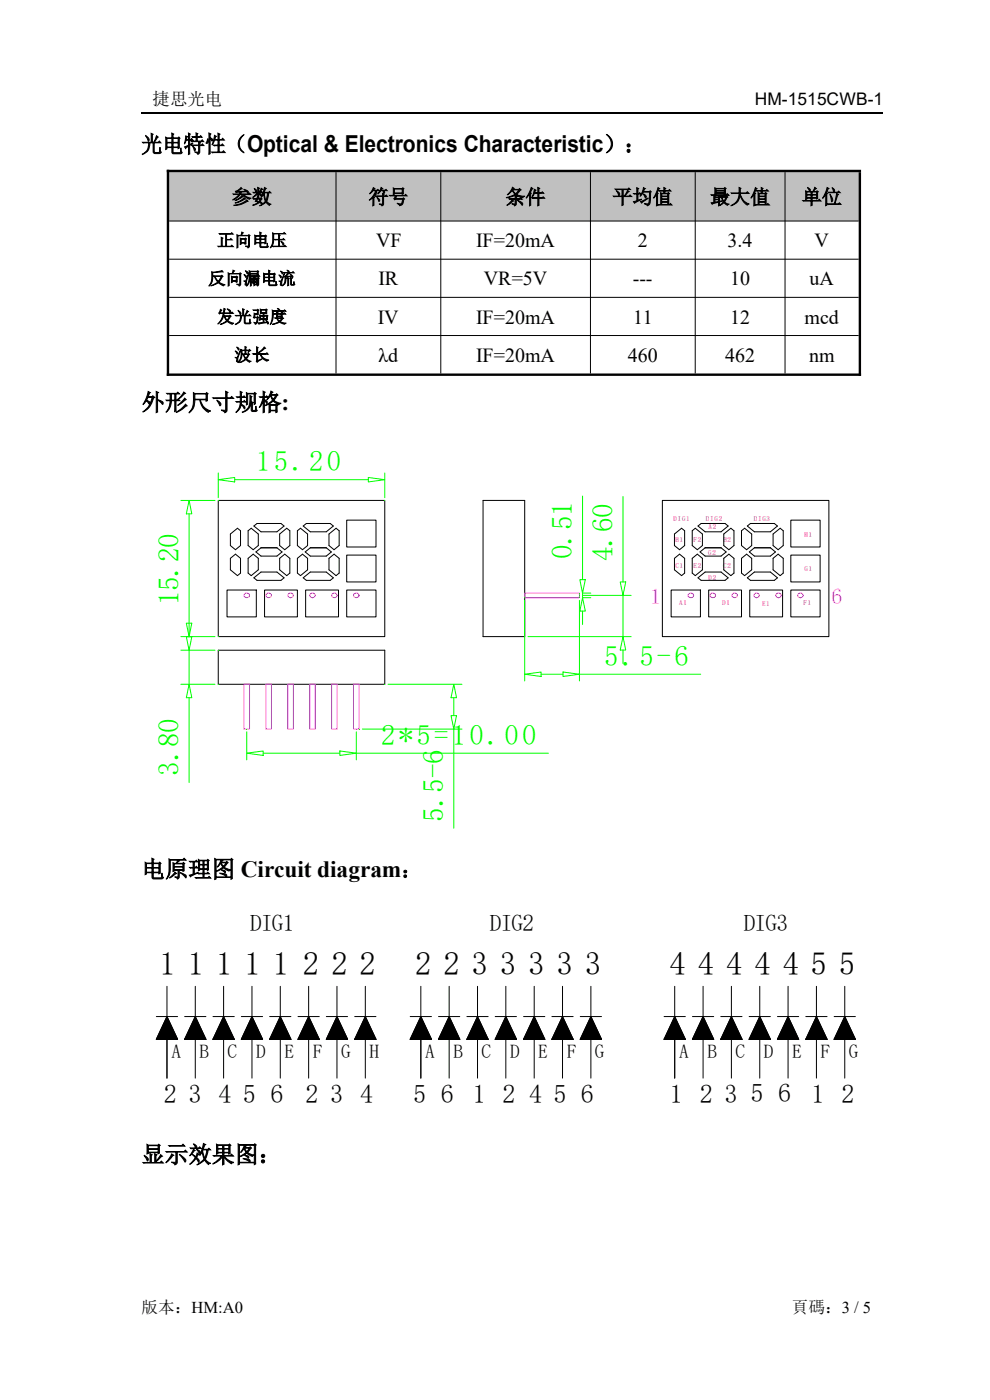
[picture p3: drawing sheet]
<svg xmlns="http://www.w3.org/2000/svg" width="210mm" height="297mm" viewBox="0 0 210 297" stroke-linecap="round" stroke-linejoin="round" font-family="sans-serif">
<path d="M30 23.9h157.3" fill="none" stroke="#000" stroke-width=".25"/>
<g fill="#c0c0c0">
<path d="M35.9 36.5h35.4v10.4h-35.4z" fill-rule="evenodd"/>
<path d="M71.3 36.5h22.2v10.4h-22.2z" fill-rule="evenodd"/>
<path d="M93.5 36.5h31.8v10.4h-31.8z" fill-rule="evenodd"/>
<path d="M125.3 36.5h22.2v10.4h-22.2z" fill-rule="evenodd"/>
<path d="M147.5 36.5h19v10.4h-19z" fill-rule="evenodd"/>
<path d="M166.5 36.5h15.7v10.4h-15.7z" fill-rule="evenodd"/>
</g>
<path d="M35.4 36.3h147.3M35.6 36v43.7M182.4 36.5v43.2M35.4 79.5h147.3" fill="none" stroke="#000" stroke-width=".51"/>
<g fill="none" stroke="#000" stroke-width=".21">
<path d="M71.3 36.5v42.7M93.5 36.5v42.7M125.3 36.5v42.7M147.5 36.5v42.7M166.5 36.5v42.7M35.9 46.9h146.2M35.9 55h146.2M35.9 63.1h146.2M35.9 71.2h146.2M46.3 106.2h35.3v28.9h-35.3zM48.9 113.3l1.5-1.2 .6 .5v3.1l-1 .9-1.1-.9zM48.9 118.4l1.1-.8 1 .8v3.2l-.6 .5-1.5-1.2z"/>
<path d="M52.6 112.6l.7-.5 1.5 1.2v2.4l-1.1 .9-1.1-.9zM52.6 118.4l1.1-.8 1.1 .8v2.5l-1.5 1.2-.7-.5zM53.9 111.6l.6-.5h5.1l.7 .5-1.6 1.2h-3.3zM54.3 117.1l1.1-.9h3.3l1.1 .9-1.1 .9h-3.3zM59.3 113.3l1.5-1.2 .7 .5v3.1l-1.1 .9-1.1-.9zM59.3 118.4l1.1-.8 1.1 .8v3.2l-.7 .5-1.5-1.2zM63.1 112.6l.6-.5 1.5 1.2v2.4l-1 .9-1.1-.9zM63.1 118.4l1.1-.8 1 .8v2.5l-1.5 1.2-.6-.5zM64.3 111.6l.7-.5h5.1l.6 .5-1.5 1.2h-3.4zM64.7 117.1l1.1-.9h3.4l1.1 .9-1.1 .9h-3.4zM69.8 113.3l1.5-1.2 .6 .5v3.1l-1 .9-1.1-.9zM69.8 118.4l1.1-.8 1 .8v3.2l-.6 .5-1.5-1.2z"/>
<path d="M73.5 117.8h6.3v5.7h-6.3zM73.5 110.3h6.3v5.7h-6.3zM102.5 106.2h8.8v28.9h-8.8zM140.5 106.2h35.3v28.9h-35.3zM143.1 113.3l1.5-1.2 .6 .5v3.1l-1 .9-1.1-.9zM143.1 118.4l1.1-.8 1 .8v3.2l-.6 .5-1.5-1.2zM146.8 112.6l.7-.5 1.5 1.2v2.4l-1.1 .9-1.1-.9zM146.8 118.4l1.1-.8 1.1 .8v2.5l-1.5 1.2-.7-.5zM148.1 111.6l.6-.5h5.1l.7 .5-1.5 1.2h-3.4zM148.5 117.1l1.1-.9h3.4l1 .9-1 .9h-3.4zM153.5 113.3l1.5-1.2 .7 .5v3.1l-1.1 .9-1.1-.9zM153.5 118.4l1.1-.8 1.1 .8v3.2l-.7 .5-1.5-1.2z"/>
<path d="M157.3 112.6l.7-.5 1.5 1.2v2.4l-1.1 .9-1.1-.9zM157.3 118.4l1.1-.8 1.1 .8v2.5l-1.5 1.2-.7-.5zM158.5 111.6l.7-.5h5.1l.6 .5-1.5 1.2h-3.4zM159 117.1l1-.9h3.4l1.1 .9-1.1 .9h-3.4zM164 113.3l1.5-1.2 .6 .5v3.1l-1 .9-1.1-.9zM164 118.4l1.1-.8 1 .8v3.2l-.6 .5-1.5-1.2zM167.8 117.8h6.2v5.7h-6.2zM167.8 110.3h6.2v5.7h-6.2zM46.3 137.9h35.3v7.3h-35.3zM48.2 125.2h6.2v5.7h-6.2zM53.9 122.6l1.5-1.2h3.3l1.6 1.2-.7 .5h-5.1zM56.1 125.2h7v5.7h-7z"/>
<path d="M64.3 122.6l1.5-1.2h3.4l1.5 1.2-.6 .5h-5.1zM64.8 125.2h7v5.7h-7zM73.5 125.2h6.3v5.7h-6.3zM142.4 125.2h6.2v5.7h-6.2zM148.1 122.6l1.5-1.2h3.4l1.5 1.2-.7 .5h-5.1zM150.3 125.2h7v5.7h-7zM158.5 122.6l1.5-1.2h3.4l1.5 1.2-.6 .5h-5.1zM159 125.2h7v5.7h-7zM167.8 125.2h6.2v5.7h-6.2z"/>
</g>
<g fill="none" stroke="#f0f" stroke-width=".21">
<circle cx="52.4" cy="126.3" r=".56"/>
<circle cx="61.7" cy="126.3" r=".56"/>
<circle cx="66.3" cy="126.3" r=".55"/>
</g>
<path d="M46.3 100.3v5.3M49.8 101.8h28.3M81.6 100.3v5.3" fill="none" stroke="#0f0" stroke-width=".21"/>
<path d="M38.4 106.2h7.2M40.1 109v23.2M46.3 101.8l3.5-.5v.9zM78.1 101.3l3.5 .5-3.5 .4zM38.4 135.1h7.2" fill="none" stroke="#0f0" stroke-width=".21"/>
<path d="M40.1 106.2l.6 2.8h-1.2zM38.4 137.9h7.2M39.5 132.2h1.2l-.6 2.9zM40.1 132.2v2.9M40.1 137.9v7.3M38.4 145.2h7.2M40.1 148v18" fill="none" stroke="#0f0" stroke-width=".21"/>
<path d="M111.3 125.8h11.6v1h-11.6zM51.7 145.2h1.2v9.5h-1.2zM56.4 145.2h1.2v9.5h-1.2zM61 145.2h1.2v9.5h-1.2zM65.7 145.2h1.2v9.5h-1.2z" fill="none" stroke="#f0f" stroke-width=".21"/>
<path d="M39.5 135.1h1.2l-.6 2.8zM40.1 145.2l.6 2.8h-1.2zM52.3 155.2v6M55.8 159.8h16.3M75.6 155.2v6M75.6 159.8h40.7" fill="none" stroke="#0f0" stroke-width=".21"/>
<path d="M123.6 105.2v17.8M123.6 125.8v1M123.6 129.6v2.9M123.6 126.8h1.7M123.6 125.8h1.7M52.3 159.8l3.5-.5v1zM72.1 159.3l3.5 .5-3.5 .5z" fill="none" stroke="#0f0" stroke-width=".21"/>
<g fill="none" stroke="#f0f" stroke-width=".21">
<path d="M70.3 145.2h1.2v9.5h-1.2zM75 145.2h1.2v9.5h-1.2z"/>
<circle cx="57" cy="126.3" r=".56"/>
<circle cx="71" cy="126.3" r=".55"/>
<circle cx="75.6" cy="126.3" r=".56"/>
</g>
<path d="M132.2 105.3v18.2M112 135.1h21.9M123 123h1.2l-.6 2.8zM123.6 126.8l.6 2.8h-1.2zM123.6 126.3h10.3M132.2 126.3v8.8M132.2 137.9v2.9" fill="none" stroke="#0f0" stroke-width=".21"/>
<path d="M111.3 127.4v17.1M122.9 127.4v17.1M131.6 123.5h1.1l-.5 2.8zM132.2 135.1l.5 2.8h-1.1zM114.8 143h4.6M122.9 143h25.7" fill="none" stroke="#0f0" stroke-width=".21"/>
<g fill="none" stroke="#f0f" stroke-width=".21">
<circle cx="146.6" cy="126.3" r=".56"/>
<circle cx="151.2" cy="126.3" r=".56"/>
<circle cx="155.9" cy="126.3" r=".55"/>
<circle cx="160.5" cy="126.3" r=".55"/>
<circle cx="165.2" cy="126.3" r=".56"/>
<circle cx="169.8" cy="126.3" r=".56"/>
</g>
<path d="M76.9 154.7h21.1M82.3 145.2h15.7M96.3 148v3.8M96.3 154.7v21M111.3 143l3.5-.4v.9zM119.4 142.6l3.5 .4-3.5 .5z" fill="none" stroke="#0f0" stroke-width=".21"/>
<path d="M95.7 151.8h1.1l-.5 2.9zM96.3 145.2l.5 2.8h-1.1z" fill="none" stroke="#0f0" stroke-width=".21"/>
<g fill="#000">
<path d="M35.4 215.7l2.3 4.8h-4.5zM41.4 215.7l2.3 4.8h-4.5zM47.4 215.7l2.3 4.8h-4.5zM53.4 215.7l2.3 4.8h-4.5zM59.5 215.7l2.2 4.8h-4.5zM65.5 215.7l2.2 4.8h-4.5zM71.5 215.7l2.2 4.8h-4.5zM77.5 215.7l2.3 4.8h-4.6zM89.3 215.7l2.2 4.8h-4.5zM95.3 215.7l2.2 4.8h-4.5zM101.3 215.7l2.3 4.8h-4.6zM107.3 215.7l2.3 4.8h-4.6z"/>
<path d="M113.3 215.7l2.3 4.8h-4.5zM119.3 215.7l2.3 4.8h-4.5zM125.3 215.7l2.3 4.8h-4.5zM143.1 215.7l2.3 4.8h-4.5zM149.1 215.7l2.3 4.8h-4.5zM155.2 215.7l2.2 4.8h-4.5zM161.2 215.7l2.2 4.8h-4.5zM167.2 215.7l2.2 4.8h-4.5zM173.2 215.7l2.2 4.8h-4.5zM179.2 215.7l2.3 4.8h-4.6z"/>
</g>
<g fill="none" stroke="#000" stroke-width=".21">
<path d="M33.2 215.7h4.5M35.4 215.7l2.3 4.8h-4.5zM35.4 215.7l2.3 4.8h-4.5M35.4 215.7l-2.2 4.8M35.4 209.2v6.5M39.2 215.7h4.5M41.4 215.7l2.3 4.8h-4.5zM41.4 215.7l2.3 4.8h-4.5M41.4 215.7l-2.2 4.8M41.4 209.2v6.5M45.2 215.7h4.5M47.4 215.7l2.3 4.8h-4.5z"/>
<path d="M47.4 215.7l2.3 4.8h-4.5M47.4 215.7l-2.2 4.8M47.4 209.2v6.5M51.2 215.7h4.5M53.4 215.7l2.3 4.8h-4.5zM53.4 215.7l2.3 4.8h-4.5M53.4 215.7l-2.2 4.8M53.4 209.2v6.5M57.2 215.7h4.5M59.5 215.7l2.2 4.8h-4.5zM59.5 215.7l2.2 4.8h-4.5M59.5 215.7l-2.3 4.8"/>
<path d="M59.5 209.2v6.5M63.2 215.7h4.5M65.5 215.7l2.2 4.8h-4.5zM65.5 215.7l2.2 4.8h-4.5M65.5 215.7l-2.3 4.8M65.5 209.2v6.5M69.2 215.7h4.5M71.5 215.7l2.2 4.8h-4.5zM71.5 215.7l2.2 4.8h-4.5M71.5 215.7l-2.3 4.8M71.5 209.2v6.5M75.2 215.7h4.6"/>
<path d="M77.5 215.7l2.3 4.8h-4.6zM77.5 215.7l2.3 4.8h-4.6M77.5 215.7l-2.3 4.8M77.5 209.2v6.5M87 215.7h4.5M89.3 215.7l2.2 4.8h-4.5zM89.3 215.7l2.2 4.8h-4.5M89.3 215.7l-2.3 4.8M89.3 209.2v6.5M93 215.7h4.5M95.3 215.7l2.2 4.8h-4.5zM95.3 215.7l2.2 4.8h-4.5"/>
<path d="M95.3 215.7l-2.3 4.8M95.3 209.2v6.5M99 215.7h4.6M101.3 215.7l2.3 4.8h-4.6zM101.3 215.7l2.3 4.8h-4.6M101.3 215.7l-2.3 4.8M101.3 209.2v6.5M105 215.7h4.6M107.3 215.7l2.3 4.8h-4.6zM107.3 215.7l2.3 4.8h-4.6M107.3 215.7l-2.3 4.8M107.3 209.2v6.5"/>
<path d="M111.1 215.7h4.5M113.3 215.7l2.3 4.8h-4.5zM113.3 215.7l2.3 4.8h-4.5M113.3 215.7l-2.2 4.8M113.3 209.2v6.5M117.1 215.7h4.5M119.3 215.7l2.3 4.8h-4.5zM119.3 215.7l2.3 4.8h-4.5M119.3 215.7l-2.2 4.8M119.3 209.2v6.5M123.1 215.7h4.5M125.3 215.7l2.3 4.8h-4.5z"/>
<path d="M125.3 215.7l2.3 4.8h-4.5M125.3 215.7l-2.2 4.8M125.3 209.2v6.5M140.9 215.7h4.5M143.1 215.7l2.3 4.8h-4.5zM143.1 215.7l2.3 4.8h-4.5M143.1 215.7l-2.2 4.8M143.1 209.2v6.5M146.9 215.7h4.5M149.1 215.7l2.3 4.8h-4.5zM149.1 215.7l2.3 4.8h-4.5M149.1 215.7l-2.2 4.8"/>
<path d="M149.1 209.2v6.5M152.9 215.7h4.5M155.2 215.7l2.2 4.8h-4.5zM155.2 215.7l2.2 4.8h-4.5M155.2 215.7l-2.3 4.8M155.2 209.2v6.5M158.9 215.7h4.5M161.2 215.7l2.2 4.8h-4.5zM161.2 215.7l2.2 4.8h-4.5M161.2 215.7l-2.3 4.8M161.2 209.2v6.5M164.9 215.7h4.5"/>
<path d="M167.2 215.7l2.2 4.8h-4.5zM167.2 215.7l2.2 4.8h-4.5M167.2 215.7l-2.3 4.8M167.2 209.2v6.5M170.9 215.7h4.5M173.2 215.7l2.2 4.8h-4.5zM173.2 215.7l2.2 4.8h-4.5M173.2 215.7l-2.3 4.8M173.2 209.2v6.5M176.9 215.7h4.6M179.2 215.7l2.3 4.8h-4.6zM179.2 215.7l2.3 4.8h-4.6"/>
<path d="M179.2 215.7l-2.3 4.8M179.2 209.2v6.5M33.2 220.5h4.5h-4.5M35.4 220.5v8.2M39.2 220.5h4.5h-4.5M41.4 220.5v8.2M45.2 220.5h4.5h-4.5M47.4 220.5v8.2M51.2 220.5h4.5h-4.5M53.4 220.5v8.2M57.2 220.5h4.5h-4.5M59.5 220.5v8.2"/>
<path d="M63.2 220.5h4.5h-4.5M65.5 220.5v8.2M69.2 220.5h4.5h-4.5M71.5 220.5v8.2M75.2 220.5h4.6h-4.6M77.5 220.5v8.2M87 220.5h4.5h-4.5M89.3 220.5v8.2M93 220.5h4.5h-4.5M95.3 220.5v8.2M99 220.5h4.6h-4.6M101.3 220.5v8.2"/>
<path d="M105 220.5h4.6h-4.6M107.3 220.5v8.2M111.1 220.5h4.5h-4.5M113.3 220.5v8.2M117.1 220.5h4.5h-4.5M119.3 220.5v8.2M123.1 220.5h4.5h-4.5M125.3 220.5v8.2M140.9 220.5h4.5h-4.5M143.1 220.5v8.2M146.9 220.5h4.5h-4.5M149.1 220.5v8.2"/>
<path d="M152.9 220.5h4.5h-4.5M155.2 220.5v8.2M158.9 220.5h4.5h-4.5M161.2 220.5v8.2M164.9 220.5h4.5h-4.5M167.2 220.5v8.2M170.9 220.5h4.5h-4.5M173.2 220.5v8.2M176.9 220.5h4.6h-4.6M179.2 220.5v8.2"/>
</g>
<g font-size="6.9">
<text x="33.8" y="206.9">1</text>
<text x="39.8" y="206.9">1</text>
<text x="45.8" y="206.9">1</text>
<text x="51.8" y="206.9">1</text>
<text x="57.9" y="206.9">1</text>
<text x="64.3" y="206.9">2</text>
<text x="70.3" y="206.9">2</text>
<text x="76.3" y="206.9">2</text>
<text x="88.1" y="206.9">2</text>
<text x="94.1" y="206.9">2</text>
<text x="100" y="206.9">3</text>
<text x="106.1" y="206.9">3</text>
<text x="112.1" y="206.9">3</text>
<text x="118.1" y="206.9">3</text>
<text x="124.1" y="206.9">3</text>
<text x="142" y="206.9">4</text>
<text x="148" y="206.9">4</text>
<text x="154.1" y="206.9">4</text>
<text x="160.1" y="206.9">4</text>
<text x="166.1" y="206.9">4</text>
<text x="171.9" y="206.9">5</text>
<text x="177.9" y="206.9">5</text>
</g>
<g font-size="6.1" fill="#0f0">
<text x="54.4" y="100">15.20</text>
<text x="121.4" y="118.6" transform="rotate(-90 121.4 118.6)">0.51</text>
<text x="130" y="119" transform="rotate(-90 130 119)">4.60</text>
<text x="37.9" y="128.4" transform="rotate(-90 37.9 128.4)">15.20</text>
<text x="128.1" y="141.3">5.5-6</text>
<text x="80.9" y="158">2*5=10.00</text>
<text x="37.9" y="164.6" transform="rotate(-90 37.9 164.6)">3.80</text>
<text x="94.1" y="174.3" transform="rotate(-90 94.1 174.3)">5.5-6</text>
</g>
<g font-size="5.5">
<text x="34.7" y="234">2</text>
<text x="40" y="234">3</text>
<text x="46.3" y="234">4</text>
<text x="51.5" y="234">5</text>
<text x="57.4" y="234">6</text>
<text x="64.8" y="234">2</text>
<text x="70" y="234">3</text>
<text x="76.4" y="234">4</text>
<text x="87.7" y="234">5</text>
<text x="93.5" y="234">6</text>
<text x="100.3" y="234">1</text>
<text x="106.6" y="234">2</text>
<text x="112.2" y="234">4</text>
<text x="117.4" y="234">5</text>
<text x="123.2" y="234">6</text>
<text x="142.1" y="234">1</text>
<text x="148.4" y="234">2</text>
<text x="153.7" y="234">3</text>
<text x="159.2" y="233.7">5</text>
<text x="165.1" y="233.7">6</text>
<text x="172.2" y="234">1</text>
<text x="178.5" y="234">2</text>
</g>
<g font-size="5">
<text x="30" y="32.3">光电特性（Optical &amp; Electronics Characteristic）：</text>
<text x="30" y="87.1">外形尺寸规格:</text>
<text x="30" y="186.1">电原理图 Circuit diagram</text>
<text x="30" y="246.7">显示效果图：</text>
</g>
<g font-size="4.9">
<text x="53.1" y="197.6">DIG1</text>
<text x="103.9" y="197.6">DIG2</text>
<text x="157.8" y="197.6">DIG3</text>
</g>
<g font-size="4.6" fill="#f0f">
<text x="137.9" y="128.2">1</text>
<text x="176.4" y="128.2">6</text>
</g>
<g font-size="4.2">
<text x="49.2" y="43.2">参数</text>
<text x="78.1" y="43.2">符号</text>
<text x="107.2" y="43.2">条件</text>
<text x="130" y="43.2">平均值</text>
<text x="150.6" y="43.2">最大值</text>
<text x="170.1" y="43.2">单位</text>
<text x="79.8" y="52.5">VF</text>
<text x="101" y="52.5">IF=20mA</text>
<text x="135.3" y="52.5">2</text>
<text x="154.3" y="52.5">3.4</text>
<text x="172.8" y="52.5">V</text>
<text x="80.3" y="60.6">IR</text>
<text x="102.7" y="60.6">VR=5V</text>
<text x="134.2" y="60.6">---</text>
<text x="154.9" y="60.6">10</text>
<text x="171.7" y="60.6">uA</text>
<text x="80.1" y="68.6">IV</text>
<text x="101" y="68.6">IF=20mA</text>
<text x="134.3" y="68.6">11</text>
<text x="154.9" y="68.6">12</text>
<text x="170.7" y="68.6">mcd</text>
<text x="80.3" y="76.7">λd</text>
<text x="101" y="76.7">IF=20mA</text>
<text x="133.2" y="76.7">460</text>
<text x="153.8" y="76.7">462</text>
<text x="171.7" y="76.7">nm</text>
<text x="85.1" y="186.1">：</text>
</g>
<g font-size="4.1">
<text x="36.4" y="224.5">A</text>
<text x="42.3" y="224.5">B</text>
<text x="48.3" y="224.5">C</text>
<text x="54.3" y="224.5">D</text>
<text x="60.3" y="224.5">E</text>
<text x="66.4" y="224.5">F</text>
<text x="72.3" y="224.5">G</text>
<text x="78.4" y="224.5">H</text>
<text x="90.2" y="224.5">A</text>
<text x="96.2" y="224.5">B</text>
<text x="102.1" y="224.5">C</text>
<text x="108.2" y="224.5">D</text>
<text x="114.2" y="224.5">E</text>
<text x="120.2" y="224.5">F</text>
<text x="126.2" y="224.5">G</text>
<text x="144.1" y="224.5">A</text>
<text x="150.1" y="224.5">B</text>
<text x="156" y="224.5">C</text>
<text x="162.1" y="224.5">D</text>
<text x="168" y="224.5">E</text>
<text x="174.1" y="224.5">F</text>
<text x="180.1" y="224.5">G</text>
</g>
<g font-size="3.7">
<text x="32.4" y="22.4">捷思光电</text>
<text x="160.1" y="22.4">HM-1515CWB-1</text>
<text x="46" y="52.3">正向电压</text>
<text x="44.2" y="60.3">反向漏电流</text>
<text x="46" y="68.5">发光强度</text>
<text x="49.7" y="76.6">波长</text>
</g>
<g font-size="3.5">
<text x="30" y="278.5">版本：HM:A0</text>
<text x="168" y="278.5">頁碼：3 / 5</text>
</g>
<g font-size="1.5" fill="#f00">
<text x="142.9" y="110.6">DIG1</text>
<text x="149.7" y="110.6">DIG2</text>
<text x="150.3" y="112.3">A2</text>
<text x="159.9" y="110.6">DIG3</text>
<text x="170.7" y="113.8">H1</text>
<text x="143.3" y="115.1">B1</text>
<text x="147.1" y="115">F2</text>
<text x="150.2" y="117.7">G2</text>
<text x="153.4" y="115">B2</text>
<text x="143.3" y="120.5">C1</text>
<text x="147.1" y="120.4">E2</text>
<text x="150.3" y="123.1">D2</text>
<text x="153.4" y="120.4">C2</text>
<text x="170.6" y="121.2">G1</text>
<text x="144.1" y="128.4">A1</text>
<text x="153.2" y="128.4">D1</text>
<text x="161.7" y="128.7">E1</text>
<text x="170.5" y="128.4">F1</text>
</g>
</svg>
